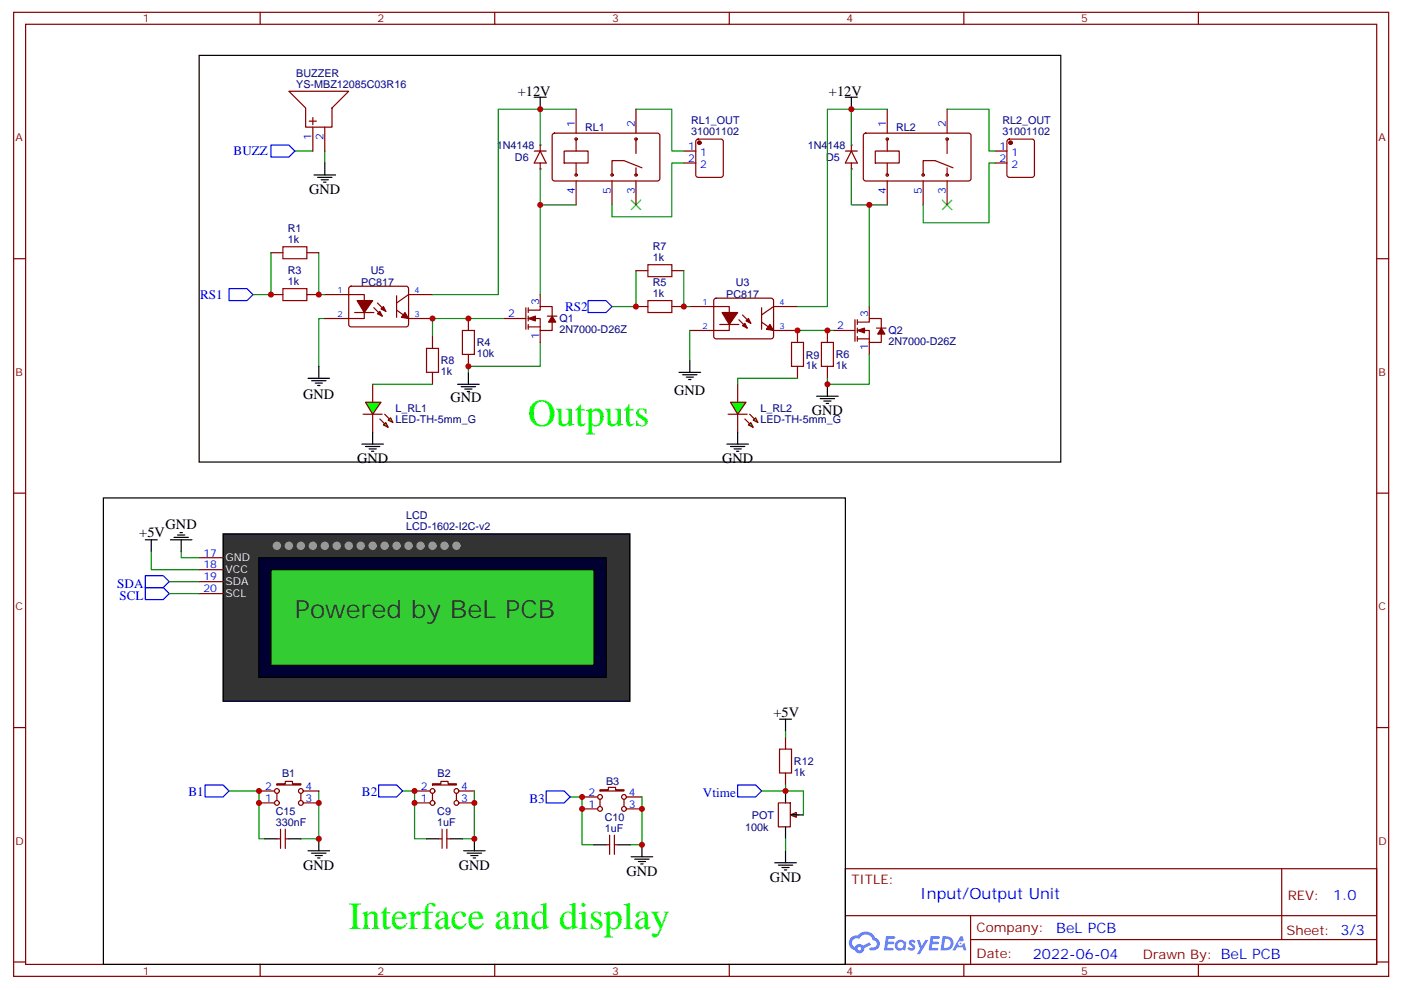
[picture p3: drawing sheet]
<svg xmlns="http://www.w3.org/2000/svg" width="413mm" height="292mm" viewBox="0 0 413 292" stroke-linecap="round" stroke-linejoin="round" font-family="sans-serif">
<g fill="none" stroke="#870000" stroke-width=".35">
<path d="M4 3.6h405.4v284.4h-405.4zM7.5 7.2h398.3v277.2h-398.3zM76.7 3.6v3.6M145.8 3.6v3.6M215 3.6v3.6M284.1 3.6v3.6M353.3 3.6v3.6M4 76.3h3.5M405.8 76.3h3.6M4 145.5h3.5M405.8 145.5h3.6M4 214.6h3.5"/>
<path d="M405.8 214.6h3.6M249.2 256.2h156.6v28.2h-156.6zM377.8 256.2v20.9M249.2 270.1h156.5M286.1 277.1h119.6M286.1 270.1v14.1M4 283.7h3.5M76.7 284.4v3.6M145.8 284.4v3.6M215 284.4v3.6M284.1 284.4v3.6M353.3 284.4v3.6"/>
<path d="M405.8 283.7h3.6"/>
</g>
<g fill="#5487ff">
<path d="M268.2 277.4a1.22 1.22 0 0 1 1.7 .3l-.4 .5a.47 .47 0 0 0-.3-.4 .47 .47 0 0 0-.5 .2l.1 .3a1.14 1.14 0 0 1 .8 1.7 1.14 1.14 0 0 1-1.9 0l-.2-.2 .5-.5 .7 .4a.29 .29 0 0 0 .3-.3 .29 .29 0 0 0-.2-.3 1.04 1.04 0 0 1-.6-1.7z"/>
<path d="M261.2 276.2h2.3l.4 .1-.2 .5-1.8 .1-.1 .9h1.5l.3 .3-.3 .4h-1.6l-.2 1.1h1.7l.2 .3-.2 .4h-2.6z"/>
<path d="M274.3 276.2h2.4l.3 .1-.1 .5-1.8 .1-.2 .9h1.6l.3 .3-.4 .4h-1.6l-.1 1.1h1.7l.2 .3-.2 .4h-2.7z"/>
<path d="M283.1 276.2h.7l.3 1.2-.6 .3a.69 .69 0 0 0-1 .3 .69 .69 0 0 0 .4 1 .69 .69 0 0 0 .9-.7l.5-.2 .6 2.2h-.8l-.2-.9h-1.8l-.5 .9h-.8z"/>
<path d="M270.3 277.2h.8l.6 1.9 1.1-1.9h.9l-2.6 4.2h-.8l.9-1.5z"/>
<path d="M277.9 276.2l-.6 4.1h1.3a2.11 2.11 0 0 0 2.5-2.1 2.11 2.11 0 0 0-2.5-2zM278.6 276.9a1.39 1.39 0 0 1 1.7 1.4 1.39 1.39 0 0 1-1.8 1.3h-.3z"/>
<path d="M264.2 277.8a1.54 1.54 0 0 0-.1 2.1 1.54 1.54 0 0 0 2.1 .2l.7 .2 .3-2.3-.2-.2-.4-.1a1.49 1.49 0 0 0-2.4 .1zM264.4 278.8a.95 .95 0 0 1 1.9 0 .95 .95 0 0 1-1.9 0z"/>
<path d="M250.9 276.5a2.18 2.18 0 0 0 1.1 3.7 1.44 1.44 0 0 0 1.6 1 1.44 1.44 0 0 0 1.2-1.5l2-1-.5-.8-1.9 1a1.47 1.47 0 0 0-2.4 .5 1.39 1.39 0 0 1-.7-2 1.39 1.39 0 0 1 2-.5 2.12 2.12 0 0 1 2.2-1.3 2.12 2.12 0 0 1 1.9 1.7 1.14 1.14 0 0 1 1.1 1.4 1.14 1.14 0 0 1-1.7 .8 .43 .43 0 0 0-.5 .3 .43 .43 0 0 0 .4 .5 1.98 1.98 0 0 0 2.5-1.2 1.98 1.98 0 0 0-1.2-2.5 3.1 3.1 0 0 0-5.3-.7l-.9 .1zM252.8 279.8a.55 .55 0 0 1 1.1 0 .55 .55 0 0 1-1.1 0z"/>
<circle cx="283.1" cy="278.3" r=".26"/>
</g>
<path d="M186.1 59l2.8 2.8M188.9 59l-2.8 2.8M277.8 59l2.8 2.8M280.6 59l-2.8 2.8" fill="none" stroke="#3c3" stroke-width=".35"/>
<path d="M86.9 44.6h5.3M95.7 44.6v3.5M203.3 97.5v8.8" fill="none" stroke="#008700" stroke-width=".35"/>
<g fill="none" stroke="#000" stroke-width=".35">
<path d="M249.2 28.7h3.5M251 28.7v3.5M92.6 51.6h6.3M93.6 52.3h4.3M94.7 53h2.1M95.4 53.7h.7M95.7 48.1v3.5M200.2 109.8h6.3M201.2 110.5h4.3M202.3 111.2h2.1M203 111.9h.7M203.3 106.3v3.5"/>
<path d="M240.7 116.9h6.4M241.8 117.6h4.2M242.9 118.3h2.1M243.6 119h.7M243.9 113.3v3.6"/>
</g>
<path d="M79.9 42.8h5.3l1.7 1.8-1.7 1.7h-5.3zM173.4 88.7h5.2l1.8 1.7-1.8 1.8h-5.2z" fill="none" stroke="#00f" stroke-width=".35"/>
<g fill="none" stroke="#870000" stroke-width=".35">
<path d="M254.7 39.5l.5-.2h30.6l.4 .7v12.9l-.7 .5-30.6-.1-.4-.6v-12.7zM261.5 32.2v7.1M279.2 32.2v7.1M249.2 44.6h3.5M251 44.6l1.7 3.5h-3.5zM251 42.8v1.8M251 48.1v1.7M258 44.6h7.1v3.5h-7.1zM261.5 41v3.6M261.5 48.1v3.5M261.5 53.4v7M272.1 53.4v7"/>
<path d="M279.2 41v4.3M279.2 49.5v2.1M279.2 53.4v7M281 49.5l-5.3-2.1h-3.6v4.2M203.3 90.4h11.7v7.1h-11.7M210.6 88.2l.5-.3 16.5 .1 .4 .7v10.8l-.7 .4h-16.5l-.4-.7v-10.5zM212.2 95.7h5.6M217.8 94.3l2.5 2.5M218.9 92.9l2.4 2.5M224.5 95l3.5 2.5h7.1M224.5 90.8v6.3M235.1 90.4h-7.1l-3.5 2.5"/>
<circle cx="261.5" cy="41" r=".35"/>
<circle cx="261.5" cy="51.6" r=".35"/>
<circle cx="272.1" cy="51.6" r=".35"/>
<circle cx="279.2" cy="41" r=".35"/>
<circle cx="279.2" cy="51.6" r=".35"/>
</g>
<g fill="#870000" stroke="#870000" stroke-width=".35">
<path d="M227 95.7l1 1.8-2.1-.4z"/>
<path d="M218.9 96.1l.7-.7 .7 1.4z"/>
<path d="M219.9 94.7l.7-.8 .7 1.5z"/>
<path d="M212.9 92.2h4.6l-2.5 3.5z"/>
</g>
<g fill="#870000">
<circle cx="251" cy="49.8" r=".18"/>
<circle cx="251" cy="42.8" r=".18"/>
</g>
<path d="M261.5 32.2h-10.5v10.6M251 49.8v10.6h10.5" fill="none" stroke="#008700" stroke-width=".35"/>
<path d="M157.5 44.6h3.5M159.2 44.6l1.8 3.5h-3.5zM159.2 42.8v1.8M159.2 48.1v1.7" fill="none" stroke="#870000" stroke-width=".35"/>
<g fill="#870000">
<circle cx="159.2" cy="49.8" r=".18"/>
<circle cx="159.2" cy="42.8" r=".18"/>
</g>
<g fill="none" stroke="#870000" stroke-width=".35">
<path d="M85.2 26.9h17.6l-4.9 5v5.6h-7.8v-5.6zM91.2 35.7h2.1M92.2 34.7v2.1M92.2 37.5v7.1M95.7 37.5v7.1M163 39.5l.5-.2h30.6l.4 .7v12.9l-.7 .5-30.6-.1-.4-.6v-12.7zM169.8 32.2v7.1M187.5 32.2v7.1M166.3 44.6h7.1v3.5h-7.1zM169.8 41v3.6M169.8 48.1v3.5M169.8 53.4v7"/>
<path d="M180.4 53.4v7M187.5 41v4.3M187.5 49.5v2.1M187.5 53.4v7M189.2 49.5l-5.3-2.1h-3.5v4.2M79.9 74.5h3.5M90.5 74.5h3.5M187.5 79.8h3.5M198 79.8h3.6M79.9 86.9h3.5M90.5 86.9h3.5M95.7 86.9h11.7v7h-11.7"/>
<path d="M103 84.6l.5-.2 16.5 .1 .4 .6v10.9l-.7 .4-16.5-.1-.4-.6v-10.6zM104.6 92.2h5.6M110.2 90.8l2.5 2.4M111.3 89.4l2.4 2.4M116.9 91.5l3.5 2.4h7.1M116.9 87.2v6.4M127.5 99.2v3.6M127.5 86.9h-7.1l-3.5 2.5M138.1 93.9v3.6M148.7 93.9h6.3M155 90.8v6.3M155.7 91.5h3.5v-1.1h3.6v2.8"/>
<path d="M155.7 93.9h3.5v3.6h3.6v-2.5M155.7 96.4h3.5M155.7 90.8v1.4M155.7 93.2v1.5M155.7 95.7v1.4M159.2 86.9v3.5M159.2 97.5v3.5M161.4 93.2h2.8M187.5 90.4h3.5M198 90.4h3.6M235.1 97.5v3.5M243.9 97.5v3.5"/>
<path d="M245.7 97.5h6.3M252 94.3v6.3M252.7 95h3.6v-1.1h3.5v2.9M252.7 97.5h3.6v3.5h3.5v-2.5M252.7 99.9h3.6M252.7 94.3v1.4M252.7 96.8v1.4M252.7 99.2v1.4M256.3 90.4v3.5M258.4 96.8h2.8M109.9 113.3v5.3M127.5 109.8v3.5"/>
<path d="M138.1 104.5v3.6M235.1 108.1v3.5M243.9 108.1v3.5M256.3 101v3.5M109.9 122.2v5.3M76.3 236.8h4.6M76.3 233.3h4.6M81.6 231.2h2.5v-.7h2.1v.7h2.5v.3h-7.1zM81.6 234v2.1M88.7 234v2.1M89.4 236.8h4.6M89.4 233.3h4.6"/>
<path d="M122.2 236.8h4.6M122.2 233.3h4.6M127.5 231.2h2.5v-.7h2.1v.7h2.4v.3h-7zM127.5 234v2.1M134.5 234v2.1M135.3 236.8h4.5M135.3 233.3h4.5M171.6 238.6h4.6M171.6 235.1h4.6M176.9 232.9h2.5v-.7h2.1v.7h2.4v.4h-7zM176.9 235.8v2.1M183.9 235.8v2.1"/>
<path d="M184.6 238.6h4.6M184.6 235.1h4.6"/>
<circle cx="169.8" cy="41" r=".35"/>
<circle cx="169.8" cy="51.6" r=".35"/>
<circle cx="180.4" cy="51.6" r=".35"/>
<circle cx="187.5" cy="41" r=".35"/>
<circle cx="187.5" cy="51.6" r=".35"/>
<circle cx="81.6" cy="236.8" r=".71"/>
<circle cx="81.6" cy="233.3" r=".71"/>
<circle cx="88.7" cy="233.3" r=".71"/>
<circle cx="88.7" cy="236.8" r=".71"/>
<circle cx="127.5" cy="233.3" r=".71"/>
<circle cx="127.5" cy="236.8" r=".71"/>
<circle cx="134.5" cy="233.3" r=".71"/>
<circle cx="134.5" cy="236.8" r=".71"/>
<circle cx="176.9" cy="238.6" r=".71"/>
<circle cx="176.9" cy="235.1" r=".71"/>
<circle cx="183.9" cy="235.1" r=".71"/>
<circle cx="183.9" cy="238.6" r=".71"/>
</g>
<g fill="none" stroke="#008700" stroke-width=".35">
<path d="M251 32.2h-7.1v58.2h-8.8M159.2 42.8v-10.6h-12.3v54.7h-19.4M79.9 74.5v12.4h-5.3M94 74.5v12.4h1.7M169.8 60.4h-10.6v26.5M187.5 79.8v10.6h-7.1M201.6 79.8v10.6h1.7M256.3 60.4v30M95.7 93.9h-1.7v14.2M148.7 93.9h-21.2v5.3M235.1 97.5h10.6M159.2 101v7.1h-21.1v1.7"/>
<path d="M256.3 104.5v8.8h-12.4v-1.7M67.5 233.3h8.8v14.1h1.8M94 233.3v14.1h-5.3M118.7 233.3h3.5v14.1h3.5M139.8 233.3v14.1h-3.5M168.1 235.1h3.5v14.1h3.5M189.2 235.1v14.1h-3.5"/>
</g>
<path d="M67.5 85.1h5.3l1.8 1.8-1.8 1.8h-5.3zM42.8 173.3h5.3l1.8 1.8-1.8 1.7h-5.3zM42.8 169.8h5.3l1.8 1.8-1.8 1.7h-5.3zM60.5 231.5h5.3l1.7 1.8-1.7 1.8h-5.3zM111.6 231.5h5.3l1.8 1.8-1.8 1.8h-5.3zM161 233.3h5.3l1.8 1.8-1.8 1.7h-5.3z" fill="none" stroke="#00f" stroke-width=".35"/>
<g fill="none" stroke="#000" stroke-width=".35">
<path d="M58.7 16.3h254v120h-254zM157.5 28.7h3.5M159.2 28.7v3.5M90.8 111.6h6.4M91.9 112.3h4.2M92.9 113h2.1M93.6 113.7h.7M94 108.1v3.5M134.9 113.3h6.4M136 114.1h4.2M137 114.8h2.1M137.7 115.5h.7"/>
<path d="M138.1 109.8v3.5M42.8 159.2h3.6M44.6 159.2v3.5M50.2 159.2h6.4M51.3 158.5h4.2M52.4 157.8h2.1M53.1 157.1h.7M53.4 159.2v3.5M90.8 250.9h6.4M91.9 251.6h4.2M92.9 252.3h2.1M93.6 253h.7"/>
<path d="M94 247.4v3.5M136.7 250.9h6.3M137.7 251.6h4.3M138.8 252.3h2.1M139.5 253h.7M139.8 247.4v3.5M186.1 252.7h6.3M187.1 253.4h4.2M188.2 254.1h2.1M188.9 254.8h.7M189.2 249.2v3.5"/>
</g>
<g fill="#870000" stroke="#870000" stroke-width=".35">
<path d="M119.4 92.2l1 1.7-2.1-.3z"/>
<path d="M111.3 92.5l.7-.7 .7 1.4z"/>
<path d="M112.3 91.1l.7-.7 .7 1.4z"/>
<path d="M105.3 88.7h4.6l-2.5 3.5z"/>
<path d="M155.7 93.9l2.1-.7v1.5z"/>
<path d="M162.8 93.2l1 1.8h-2.1z"/>
<path d="M252.7 97.5l2.1-.7v1.4z"/>
<path d="M259.8 96.8l1 1.7h-2.1z"/>
</g>
<path d="M83.4 72.8h7.1v3.5h-7.1zM191 78.1h7v3.5h-7zM83.4 85.1h7.1v3.6h-7.1zM136.3 97.5h3.5v7h-3.5zM191 88.7h7v3.5h-7zM125.7 102.8h3.6v7h-3.6zM233.3 101h3.6v7.1h-3.6zM242.1 101h3.6v7.1h-3.6z" fill="none" stroke="#a10000" stroke-width=".35"/>
<g fill="#0f0" stroke="#870000" stroke-width=".35">
<path d="M113 125.3l.7-.7 .7 1.4z"/>
<path d="M114.4 123.9l.7-.7 .8 1.4z"/>
</g>
<g fill="#870000" stroke="#870000" stroke-width=".35">
<path d="M112 123.6l1.4 1.4z"/>
<path d="M113.4 122.2l1.4 1.4z"/>
</g>
<path d="M107 122.2h5.7z" fill="#f00" stroke="#870000" stroke-width=".35"/>
<path d="M107.7 118.6h4.6l-2.4 3.6z" fill="#0f0" stroke="#870000" stroke-width=".35"/>
<path d="M109.9 113.3h17.6" fill="none" stroke="#008700" stroke-width=".35"/>
<path d="M217.5 113.3v5.3M217.5 122.2v5.3" fill="none" stroke="#870000" stroke-width=".35"/>
<g fill="#0f0" stroke="#870000" stroke-width=".35">
<path d="M220.6 125.3l.7-.7 .7 1.4z"/>
<path d="M222 123.9l.7-.7 .7 1.4z"/>
</g>
<g fill="#870000" stroke="#870000" stroke-width=".35">
<path d="M219.6 123.6l1.4 1.4z"/>
<path d="M221 122.2l1.4 1.4z"/>
</g>
<path d="M214.6 122.2h5.7z" fill="#f00" stroke="#870000" stroke-width=".35"/>
<path d="M215.3 118.6h4.6l-2.4 3.6z" fill="#0f0" stroke="#870000" stroke-width=".35"/>
<path d="M235.1 111.6h-17.6v1.7" fill="none" stroke="#008700" stroke-width=".35"/>
<g fill="none" stroke="#000" stroke-width=".35">
<path d="M106.7 131h6.3M107.7 131.7h4.3M108.8 132.4h2.1M109.5 133.1h.7M109.9 127.5v3.5M214.3 131h6.3M215.3 131.7h4.3M216.4 132.4h2.1M217.1 133.1h.7M217.5 127.5v3.5M30.5 146.9h218.7v137.5h-218.7zM78.1 247.4h3.5"/>
<path d="M85.2 247.4h3.5M125.7 247.4h3.6M132.8 247.4h3.5M175.1 249.2h3.5M182.2 249.2h3.5"/>
</g>
<path d="M81.6 247.4h1.1M82.7 244.6v5.6M84.1 244.6v5.6M84.1 247.4h1.1M129.3 247.4h1M130.3 244.6v5.6M131.7 247.4h1.1M131.7 244.6v5.6M178.6 249.2h1.1M179.7 246.3v5.7M181.1 246.3v5.7M181.1 249.2h1.1" fill="none" stroke="#870000" stroke-width=".35"/>
<path d="M233 240.3l1.7-.7v1.5z" fill="#f0f0f0" stroke="#870000" stroke-width=".35"/>
<path d="M231.6 217.4v3.5M229.4 236.8h3.6v7.1h-3.6zM231.6 228v3.5M233.7 240.3h1.7" fill="none" stroke="#870000" stroke-width=".35"/>
<path d="M229.8 212.1h3.5M231.6 212.1v3.6M231.6 233.3v3.5M228.4 254.5h6.3M229.4 255.2h4.3M230.5 255.9h2.1M231.2 256.6h.7M231.6 243.9v3.5M231.6 250.9v3.6M233.3 240.3h3.6" fill="none" stroke="#000" stroke-width=".35"/>
<path d="M229.8 220.9h3.5v7.1h-3.5z" fill="none" stroke="#a10000" stroke-width=".35"/>
<path d="M231.6 215.7v1.7M224.5 233.3h7.1M231.6 231.5v1.8h5.3v7M231.6 247.4v3.5" fill="none" stroke="#008700" stroke-width=".35"/>
<path d="M217.5 231.5h5.2l1.8 1.8-1.8 1.8h-5.2z" fill="none" stroke="#00f" stroke-width=".35"/>
<path d="M65.8 157.4h119.9v49.4h-119.9z" fill="#333" stroke="#000" stroke-width=".35"/>
<path d="M58.7 164.5h7.1M58.7 168h7.1M58.7 171.6h7.1M58.7 175.1h7.1" fill="none" stroke="#870000" stroke-width=".35"/>
<path d="M76.3 164.5h102.3v35.3h-102.3z" fill="#003" stroke="#000" stroke-width=".35"/>
<path d="M79.9 168h95.2v28.3h-95.2z" fill="#3c3" stroke="#000" stroke-width=".35"/>
<g fill="#999" stroke="#999" stroke-width=".35">
<circle cx="81.6" cy="161" r="1.06"/>
<circle cx="85.2" cy="161" r="1.06"/>
<circle cx="88.7" cy="161" r="1.06"/>
<circle cx="92.2" cy="161" r="1.06"/>
<circle cx="95.7" cy="161" r="1.06"/>
<circle cx="99.3" cy="161" r="1.06"/>
<circle cx="102.8" cy="161" r="1.06"/>
<circle cx="106.3" cy="161" r="1.06"/>
<circle cx="131" cy="161" r="1.06"/>
<circle cx="127.5" cy="161" r="1.06"/>
<circle cx="124" cy="161" r="1.06"/>
<circle cx="120.4" cy="161" r="1.06"/>
<circle cx="116.9" cy="161" r="1.06"/>
<circle cx="113.4" cy="161" r="1.06"/>
<circle cx="134.5" cy="161" r="1.06"/>
<circle cx="109.9" cy="161" r="1.06"/>
</g>
<path d="M159.2 32.2h10.6M187.5 32.2h10.5v12.4h3.6M279.2 32.2h12.3v12.4h1.8M159.2 49.8v10.6M201.6 48.1h-3.6v15.9h-17.6v-3.6M293.3 48.1h-1.8v17.6h-19.4v-5.3M44.6 162.7v5.3h14.1M49.9 175.1h8.8M49.9 171.6h8.8M53.4 162.7v1.8h5.3" fill="none" stroke="#008700" stroke-width=".35"/>
<path d="M201.6 44.6h3.5M201.6 48.1h3.5M205.3 41.2l.5-.2h6.7l.5 .2 .2 .5v9.9l-.2 .5-.5 .2h-6.7l-.5-.2-.2-.5v-9.9zM293.3 44.6h3.5M293.3 48.1h3.5M297.1 41.2l.4-.2h6.7l.5 .2 .2 .5v9.9l-.2 .5-.5 .2h-6.7l-.5-.2-.2-.5v-9.9z" fill="none" stroke="#870000" stroke-width=".35"/>
<g fill="#870000" stroke="#870000" stroke-width=".35">
<circle cx="206.2" cy="42.1" r=".53"/>
<circle cx="297.9" cy="42.1" r=".53"/>
</g>
<g fill="#c00">
<circle cx="251" cy="32.2" r=".88"/>
<circle cx="76.3" cy="236.8" r=".88"/>
<circle cx="76.3" cy="233.3" r=".88"/>
<circle cx="189.2" cy="238.6" r=".88"/>
<circle cx="171.6" cy="238.6" r=".88"/>
<circle cx="171.6" cy="235.1" r=".88"/>
<circle cx="139.8" cy="236.8" r=".88"/>
<circle cx="122.2" cy="236.8" r=".88"/>
<circle cx="122.2" cy="233.3" r=".88"/>
<circle cx="138.1" cy="108.1" r=".88"/>
<circle cx="243.9" cy="97.5" r=".88"/>
<circle cx="256.3" cy="60.4" r=".88"/>
<circle cx="243.9" cy="113.3" r=".88"/>
<circle cx="138.1" cy="93.9" r=".88"/>
<circle cx="187.5" cy="90.4" r=".88"/>
<circle cx="201.6" cy="90.4" r=".88"/>
<circle cx="94" cy="86.9" r=".88"/>
<circle cx="79.9" cy="86.9" r=".88"/>
<circle cx="127.5" cy="93.9" r=".88"/>
<circle cx="235.1" cy="97.5" r=".88"/>
<circle cx="94" cy="236.8" r=".88"/>
<circle cx="94" cy="247.4" r=".88"/>
<circle cx="139.8" cy="247.4" r=".88"/>
<circle cx="189.2" cy="249.2" r=".88"/>
<circle cx="231.6" cy="233.3" r=".88"/>
<circle cx="159.2" cy="60.4" r=".88"/>
<circle cx="159.2" cy="32.2" r=".88"/>
</g>
<g font-size="11.3" fill="#0f0">
<text x="155.7" y="125.7">Outputs</text>
<text x="102.8" y="273.9">Interface and display</text>
</g>
<text font-size="7.4" fill="#333" x="86.9" y="182.1">Powered by BeL PCB</text>
<text font-size="4.6" fill="#00f" x="271.3" y="265.3">Input/Output Unit</text>
<g font-size="4.2">
<text x="152.6" y="28.3">+12V</text>
<text x="244.4" y="28.3">+12V</text>
<text x="91.2" y="57.3">GND</text>
<text x="89.4" y="117.5">GND</text>
<text x="132.8" y="118.6">GND</text>
<text x="198.8" y="116.4">GND</text>
<text x="239.3" y="122.5">GND</text>
<text x="105.3" y="136.6">GND</text>
<text x="212.9" y="136.6">GND</text>
<text x="41.1" y="158.5">+5V</text>
<text x="48.8" y="156">GND</text>
<text x="228" y="211.4">+5V</text>
<text x="89.4" y="256.6">GND</text>
<text x="135.3" y="256.6">GND</text>
<text x="184.6" y="258.3">GND</text>
<text x="227" y="260.1">GND</text>
</g>
<g font-size="4.2" fill="#00f">
<text x="393" y="265.5">1.0</text>
<text x="311.4" y="275">BeL PCB</text>
<text x="304.5" y="282.9">2022-06-04</text>
</g>
<g font-size="3.9" fill="#00f">
<text x="68.9" y="45.9">BUZZ</text>
<text x="59" y="88.2">RS1</text>
<text x="166.6" y="91.7">RS2</text>
<text x="34.6" y="173.3">SDA</text>
<text x="35.2" y="176.8">SCL</text>
<text x="55.5" y="234.8">B1</text>
<text x="106.7" y="234.8">B2</text>
<text x="156.1" y="236.8">B3</text>
<text x="207.2" y="235.1">Vtime</text>
</g>
<g font-size="3.9" fill="#800">
<text x="251" y="260.8">TITLE:</text>
<text x="379.6" y="265.5">REV:</text>
<text x="287.9" y="275">Company:</text>
<text x="379.2" y="275.6">Sheet: 3/3</text>
<text x="287.9" y="282.7">Date:</text>
<text x="336.9" y="282.8">Drawn By: BeL PCB</text>
</g>
<g font-size="3.2" fill="#800">
<text x="42.1" y="6.6">1</text>
<text x="111.3" y="6.6">2</text>
<text x="180.4" y="6.6">3</text>
<text x="249.6" y="6.6">4</text>
<text x="318.7" y="6.6">5</text>
<text x="4.6" y="41.7">A</text>
<text x="406.4" y="41.7">A</text>
<text x="4.6" y="110.9">B</text>
<text x="406.4" y="110.9">B</text>
<text x="4.6" y="180">C</text>
<text x="406.4" y="180">C</text>
<text x="4.6" y="249.2">D</text>
<text x="406.4" y="249.2">D</text>
<text x="42.1" y="287.4">1</text>
<text x="111.3" y="287.4">2</text>
<text x="180.4" y="287.4">3</text>
<text x="249.6" y="287.4">4</text>
<text x="318.7" y="287.4">5</text>
</g>
<g font-size="3.2" fill="#000080">
<text x="87.3" y="22.8">BUZZER</text>
<text x="87.3" y="25.9">YS-MBZ12085C03R16</text>
<text x="172.5" y="38.6">RL1</text>
<text x="203.8" y="39.8">31001102</text>
<text x="203.8" y="36.7">RL1_OUT</text>
<text x="264.2" y="38.6">RL2</text>
<text x="295.5" y="39.8">31001102</text>
<text x="295.5" y="36.7">RL2_OUT</text>
<text x="146.4" y="44">1N4148</text>
<text x="151.8" y="47.5">D6</text>
<text x="238.1" y="44">1N4148</text>
<text x="243.5" y="47.5">D5</text>
<text x="84.8" y="71.7">1k</text>
<text x="84.8" y="68.5">R1</text>
<text x="192.4" y="77">1k</text>
<text x="192.4" y="73.8">R7</text>
<text x="84.8" y="80.8">R3</text>
<text x="109.3" y="80.9">U5</text>
<text x="84.8" y="84.1">1k</text>
<text x="106.5" y="84.4">PC817</text>
<text x="192.4" y="87.6">1k</text>
<text x="192.4" y="84.3">R5</text>
<text x="214.1" y="87.9">PC817</text>
<text x="216.9" y="84.4">U3</text>
<text x="164.9" y="95">Q1</text>
<text x="164.9" y="98.3">2N7000-D26Z</text>
<text x="261.9" y="101.8">2N7000-D26Z</text>
<text x="261.9" y="98.6">Q2</text>
<text x="130" y="107.4">R8</text>
<text x="140.5" y="105.3">10k</text>
<text x="140.5" y="102.1">R4</text>
<text x="237.6" y="105.8">R9</text>
<text x="246.4" y="105.6">R6</text>
<text x="130" y="110.6">1k</text>
<text x="237.6" y="108.8">1k</text>
<text x="246.4" y="108.9">1k</text>
<text x="116.6" y="124.8">LED-TH-5mm_G</text>
<text x="116.6" y="121.6">L_RL1</text>
<text x="224.2" y="124.7">LED-TH-5mm_G</text>
<text x="224.2" y="121.7">L_RL2</text>
<text x="119.7" y="153.1">LCD</text>
<text x="119.7" y="156.4">LCD-1602-I2C-v2</text>
<text x="234" y="225.6">R12</text>
<text x="83.1" y="229.1">B1</text>
<text x="129" y="229.1">B2</text>
<text x="178.6" y="231.5">B3</text>
<text x="234" y="228.8">1k</text>
<text x="81.3" y="243.5">330nF</text>
<text x="81.3" y="240.3">C15</text>
<text x="128.9" y="243.5">1uF</text>
<text x="128.9" y="240.3">C9</text>
<text x="178.3" y="245.3">1uF</text>
<text x="178.3" y="242.1">C10</text>
<text x="219.7" y="245">100k</text>
<text x="221.7" y="241.5">POT</text>
</g>
<g font-size="3.2" fill="#00f">
<text x="91.9" y="41.3" transform="rotate(-90 91.9 41.3)">1</text>
<text x="95.4" y="41.3" transform="rotate(-90 95.4 41.3)">2</text>
<text x="169.5" y="37.5" transform="rotate(-90 169.5 37.5)">1</text>
<text x="187.1" y="37.5" transform="rotate(-90 187.1 37.5)">2</text>
<text x="261.2" y="37.5" transform="rotate(-90 261.2 37.5)">1</text>
<text x="278.8" y="37.5" transform="rotate(-90 278.8 37.5)">2</text>
<text x="202.9" y="44.2">1</text>
<text x="202.9" y="47.7">2</text>
<text x="206.4" y="46">1</text>
<text x="294.6" y="44.2">1</text>
<text x="294.6" y="47.7">2</text>
<text x="298.1" y="46">1</text>
<text x="206.4" y="49.5">2</text>
<text x="298.1" y="49.5">2</text>
<text x="169.5" y="57.2" transform="rotate(-90 169.5 57.2)">4</text>
<text x="180.1" y="57.2" transform="rotate(-90 180.1 57.2)">5</text>
<text x="187.1" y="57.2" transform="rotate(-90 187.1 57.2)">3</text>
<text x="261.2" y="57.2" transform="rotate(-90 261.2 57.2)">4</text>
<text x="271.8" y="57.2" transform="rotate(-90 271.8 57.2)">5</text>
<text x="278.8" y="57.2" transform="rotate(-90 278.8 57.2)">3</text>
<text x="149.8" y="93.6">2</text>
<text x="158.9" y="90.1" transform="rotate(-90 158.9 90.1)">3</text>
<text x="255.9" y="93.6" transform="rotate(-90 255.9 93.6)">3</text>
<text x="158.9" y="99.8" transform="rotate(-90 158.9 99.8)">1</text>
<text x="246.8" y="97.1">2</text>
<text x="255.9" y="103.4" transform="rotate(-90 255.9 103.4)">1</text>
<text x="60" y="164.1">17</text>
<text x="60" y="167.7">18</text>
<text x="60" y="171.2">19</text>
<text x="60" y="174.7">20</text>
<text x="78.2" y="232.9">2</text>
<text x="90.1" y="232.9">4</text>
<text x="124.1" y="232.9">2</text>
<text x="136" y="232.9">4</text>
<text x="78.2" y="236.5">1</text>
<text x="90.1" y="236.5">3</text>
<text x="124.1" y="236.5">1</text>
<text x="136" y="236.5">3</text>
<text x="173.5" y="238.2">1</text>
<text x="173.5" y="234.7">2</text>
<text x="185.3" y="238.2">3</text>
<text x="185.3" y="234.7">4</text>
</g>
<g font-size="3.2" fill="#fff">
<text x="66.5" y="165.6">GND</text>
<text x="66.5" y="169.1">VCC</text>
<text x="66.5" y="172.6">SDA</text>
<text x="66.5" y="176.1">SCL</text>
</g>
<g font-size="2.5" fill="#00f">
<text x="99.5" y="86.5">1</text>
<text x="122.2" y="86.5">4</text>
<text x="99.5" y="93.6">2</text>
<text x="122.2" y="93.6">3</text>
<text x="207.1" y="90.1">1</text>
<text x="229.8" y="90.1">4</text>
<text x="207.1" y="97.1">2</text>
<text x="229.8" y="97.1">3</text>
</g>
</svg>
